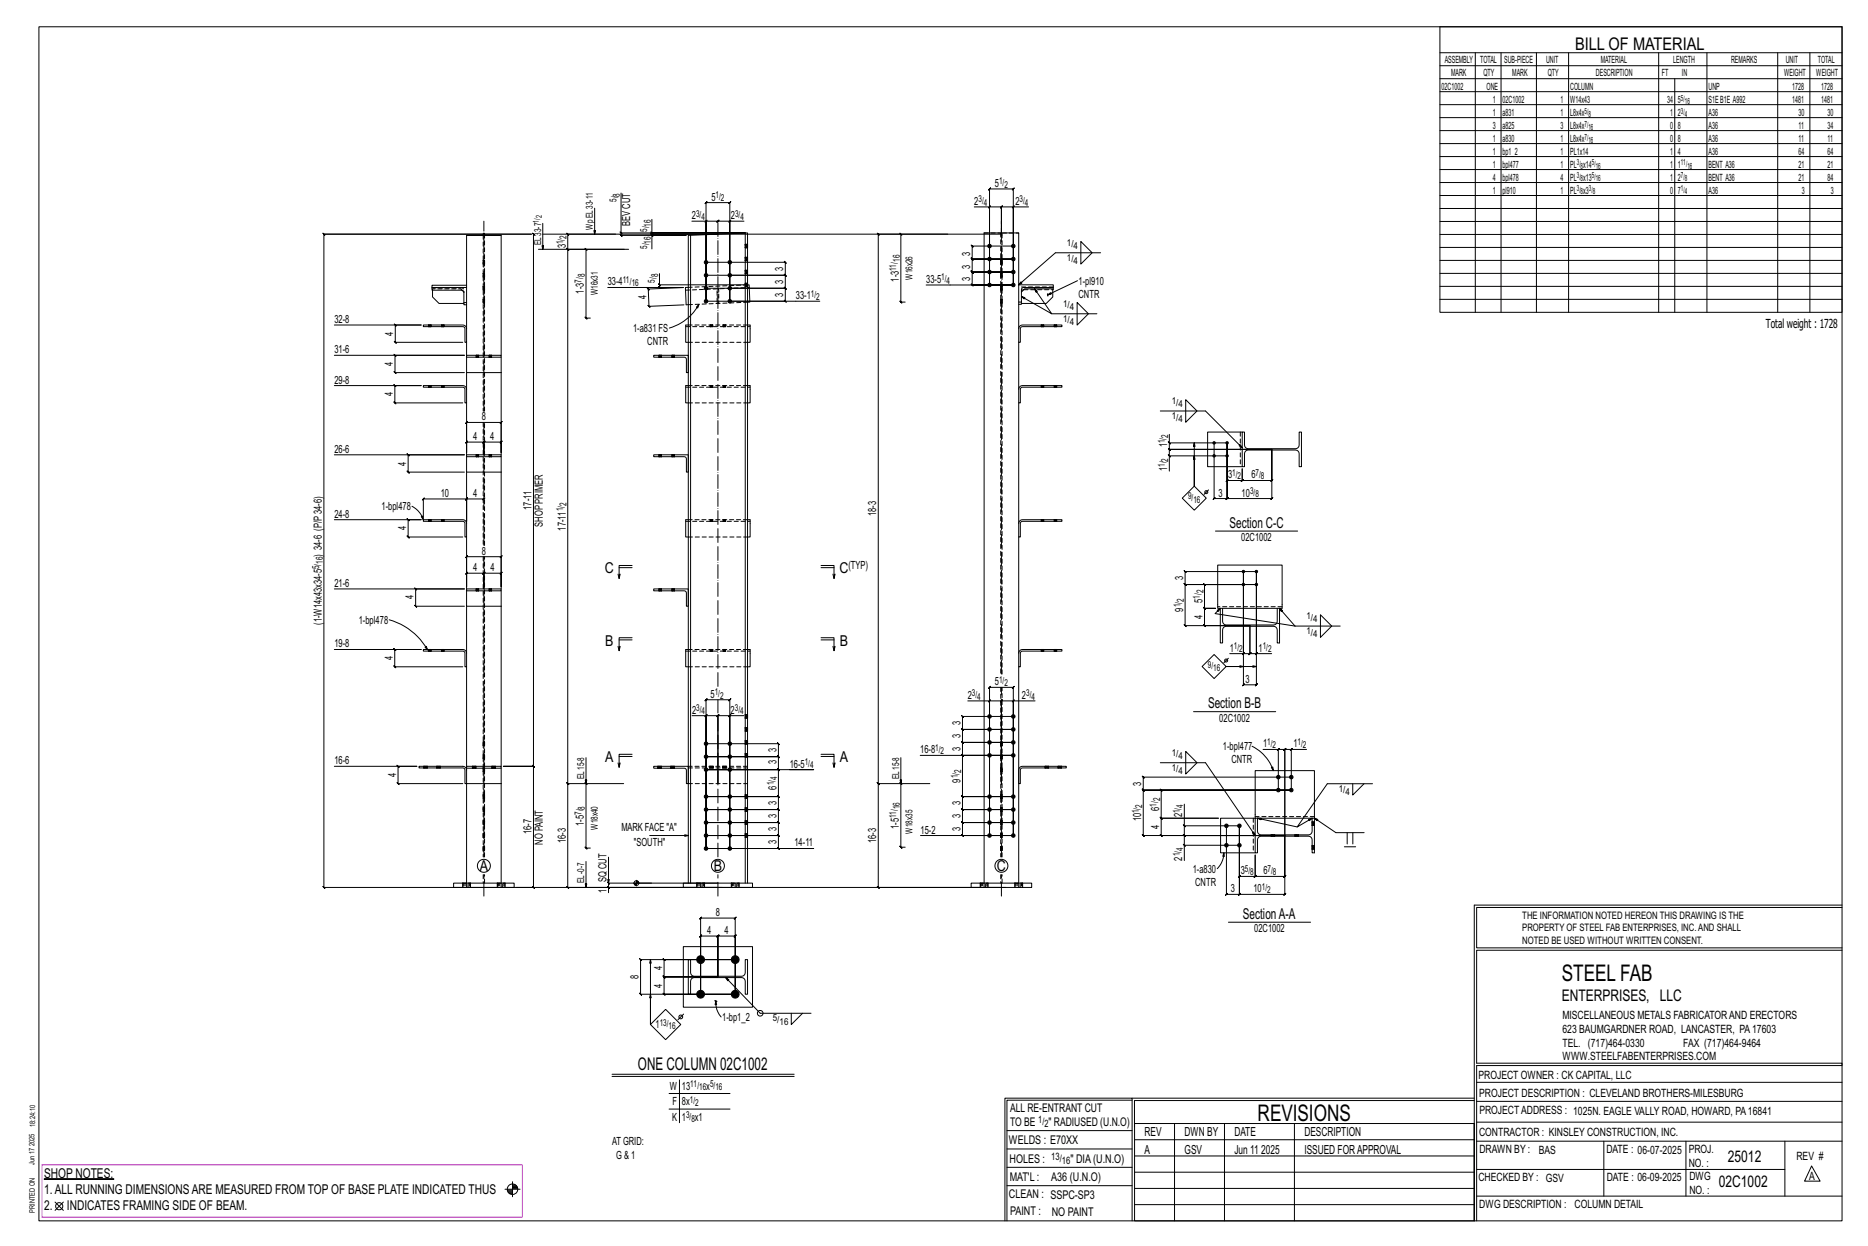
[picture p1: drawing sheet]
<svg xmlns="http://www.w3.org/2000/svg" width="914mm" height="610mm" viewBox="0 0 914 610" stroke-linecap="round" stroke-linejoin="round" font-family="sans-serif">
<g fill="#000" stroke="#000" stroke-width=".49">
<path d="M22 577h34z"/>
<circle cx="346" cy="128" r=".9"/>
<circle cx="346" cy="135" r=".9"/>
<circle cx="357" cy="135" r=".9"/>
<circle cx="357" cy="128" r=".9"/>
<circle cx="484" cy="133" r=".9"/>
<circle cx="484" cy="127" r=".9"/>
<circle cx="484" cy="139" r=".9"/>
<circle cx="484" cy="120" r=".9"/>
<circle cx="496" cy="139" r=".9"/>
<circle cx="496" cy="120" r=".9"/>
<circle cx="496" cy="127" r=".9"/>
<circle cx="496" cy="133" r=".9"/>
<circle cx="346" cy="147" r=".9"/>
<circle cx="346" cy="141" r=".9"/>
<circle cx="357" cy="147" r=".9"/>
<circle cx="357" cy="141" r=".9"/>
<circle cx="594" cy="217" r=".6"/>
<circle cx="601" cy="217" r=".6"/>
<circle cx="594" cy="223" r=".6"/>
<circle cx="601" cy="223" r=".6"/>
<circle cx="609" cy="280" r=".6"/>
<circle cx="615" cy="280" r=".6"/>
<circle cx="609" cy="286" r=".6"/>
<circle cx="615" cy="286" r=".6"/>
<circle cx="484" cy="357" r=".9"/>
<circle cx="484" cy="351" r=".9"/>
<circle cx="496" cy="357" r=".9"/>
<circle cx="496" cy="351" r=".9"/>
<circle cx="346" cy="370" r=".9"/>
<circle cx="346" cy="377" r=".9"/>
<circle cx="346" cy="364" r=".9"/>
<circle cx="357" cy="370" r=".9"/>
<circle cx="357" cy="377" r=".9"/>
<circle cx="357" cy="364" r=".9"/>
<circle cx="484" cy="370" r=".9"/>
<circle cx="484" cy="363" r=".9"/>
<circle cx="496" cy="370" r=".9"/>
<circle cx="496" cy="363" r=".9"/>
<circle cx="346" cy="396" r=".9"/>
<circle cx="346" cy="390" r=".9"/>
<circle cx="357" cy="390" r=".9"/>
<circle cx="357" cy="396" r=".9"/>
<circle cx="484" cy="396" r=".9"/>
<circle cx="484" cy="390" r=".9"/>
<circle cx="496" cy="396" r=".9"/>
<circle cx="496" cy="390" r=".9"/>
<circle cx="626" cy="380" r=".9"/>
<circle cx="626" cy="387" r=".9"/>
<circle cx="632" cy="387" r=".9"/>
<circle cx="632" cy="380" r=".9"/>
<circle cx="346" cy="409" r=".9"/>
<circle cx="346" cy="415" r=".9"/>
<circle cx="346" cy="402" r=".9"/>
<circle cx="357" cy="415" r=".9"/>
<circle cx="357" cy="409" r=".9"/>
<circle cx="357" cy="402" r=".9"/>
<circle cx="484" cy="409" r=".9"/>
<circle cx="484" cy="402" r=".9"/>
<circle cx="496" cy="409" r=".9"/>
<circle cx="496" cy="402" r=".9"/>
<circle cx="600" cy="404" r=".9"/>
<circle cx="600" cy="414" r=".9"/>
<circle cx="607" cy="404" r=".9"/>
<circle cx="607" cy="414" r=".9"/>
<circle cx="343" cy="469" r="1.9"/>
<circle cx="360" cy="469" r="1.9"/>
<circle cx="343" cy="486" r="1.9"/>
<circle cx="360" cy="486" r="1.9"/>
</g>
<g fill="none" stroke="#000" stroke-width=".49">
<path d="M19 13h883v584h-883zM705 13h197v140h-197zM705 26h197M705 32h197M705 39h197M722 26v127M735 26v127M752 26v127M768 26v127M812 26v127M820 39v114M836 26v127"/>
<path d="M870 26v127M886 26v127M705 45h197M705 51h197M705 58h197M705 64h197M705 70h197M705 77h197M304 94v20h61h-46v-7M705 83h197M705 89h197M705 96h197"/>
<path d="M159 115h101h-101l-1-1 1 1v319h-1l1 1v-1h331M228 115h17v59M245 115h-8v-1l-1 1h-8v26M261 115v-1l1 1h-1v260v-1l1 1h-1h-15h15v-1l1 1h-1v59l1 1-1-1h-8M266 109v13M266 115h224M291 102v13M301 115h-23l-1-1 1 1v7l-1-1 1 1h30M304 113l1 1zM304 114v1l1 1-1-1h32h-17v7M319 115l1 1zM319 113l1 1z"/>
<path d="M319 114v1v-1l1 1h-1h32h-32v-1l1 1h-1M338 115l28-1v318M339 108h7v39v-48l-1 1 1-1h11v1l1-1h-1v48v-39h7M346 108l-1 1 1-1zM346 108h5v1l1-1h-1h6M351 108h1l-1 1zM358 108l-1 1zM365 120h.1M365 114v318M366 120h.1M440 114l1 1zM441 115v33l-1-1 1 1h2"/>
<path d="M464 115h-34l-1-1 1 1v268M477 101h7v38v-47v1l1-1h-1h12v1l1-1h-1v47v-38h7M484 101h6v1l1-1h-1v14M485 101l-1 1zM496 101h-6h1l-1 1v-1v14M497 101l-1 1zM529 118l6 6-6 5zM705 102h197M705 108h197M705 115h197M228 140h-17v1M237 127h.1"/>
<path d="M237 134h.1M237 136h.1M237 129h.1M264 122h14M286 121l1 1zM287 122v34l-1-1 1 1h2M306 122h-28l-1-1 1 1v261M322 139l1 1zM323 134v5h43M323 139v2l-1-1 1 1h11M346 135h38v-1l1 1h-1v6l1 1-1-1h-27M346 128h38l1 1-1-1v7v-1l1 1h-1h-27"/>
<path d="M365 139h.1M365 134h.1M365 132h.1M365 128h.1M365 126h.1M365 121h.1M366 139h.1M366 134h.1M366 132h.1M366 128h.1M366 126h.1M366 121h.1"/>
<path d="M366 139h1v9h-1M490 127h.1M490 134h.1M490 136h.1M490 129h.1M491 127h.1M491 134h.1M491 136h.1M491 129h.1M496 120h-20h-1l1 1v-1v7l-1-1 1 1h20h-20l-1-1 1 1v6h-1l1 1v-1h20h-20h-1l1 1v-1v6h-1l1 1v-1h20h-43M499 139h17v2h-15l-1 1v6h-1zM527 137l-14 7"/>
<path d="M539 124h-22l-18 15 1-1-1 1v-25h-17v318M705 121h197M705 127h197M705 134h197M164 159h42h-13l1 1-1-1v8l1 1-1-1h34M207 159h20l1 1v7v-6l-1-1h-20zM210 159h.1M210 160h.1M211 159h.1M211 160h.1M211 141h17v8h-1v-6l-1-1h-15zM212 142v3l3 3h12"/>
<path d="M216 159h.1M216 160h.1M217 159h.1M217 160h.1M226 142l1 1M228 149v12M237 140h.1M237 148h.1M237 147h.1M237 142h.1M297 141h37M334 141h-17l1 1-1-1 1 9-1-1 1 1 17-1"/>
<path d="M337 141h-1v8h1M337 159h-1v8h1M342 149v2l-1-1zM342 149a24 24 0 0 1-14 11M346 141h38l1 1-1-1v6l1 1-1-1h-27M346 147h55M348 159h.1M348 160h.1M349 159h.1M349 160h.1M354 159h.1M354 160h.1"/>
<path d="M355 159h.1M355 160h.1M365 140h.1M366 159h1v8h-1M366 140h.1M490 140h.1M490 148h.1M490 147h.1M490 142h.1M491 140h.1M491 148h.1M491 147h.1"/>
<path d="M491 142h.1M499 148v13M499 160l2-1h19v1h-20l-1 1v6v-6zM500 148v1h-1M501 142l-1 1 2-2h13v4l-3 3h-12M506 141l9 13-15-9M510 159h.1M510 160h.1M511 159h.1M511 160h.1M513 144h.1M513 144v1"/>
<path d="M515 154h22M516 141l-1 1M516 159h.1M516 160h.1M517 159h.1M517 160h.1M527 148l6 6-6 5zM705 140h197M705 146h197M164 174h63h-34v-1l1 1h-1v8l1 1-1-1h34M228 174h17v1h-17zM228 175v7h17"/>
<path d="M228 167v7M233 174h.1M233 175h.1M234 174h.1M234 175h.1M239 174h.1M239 175h.1M241 174h.1M241 175h.1M245 175v48M320 174h17v8h-1v-6l-1-1h-15zM323 174h.1"/>
<path d="M323 175h.1M324 174h.1M324 175h.1M329 174h.1M329 175h.1M330 174h.1M330 175h.1M499 167v23M164 189h42h-13v-1l1 1h-1v8l1 1-1-1h34M207 189h20l1 1v7v-7l-1-1h-20zM210 189h.1M211 189h.1"/>
<path d="M216 189h.1M217 189h.1M228 182v8M228 197v26M337 189h-1v8h1M348 189h.1M349 189h.1M354 189h.1M355 189h.1M366 189h1v8h-1M499 197v59M499 189h2h19h-20l-1 1v7v-7z"/>
<path d="M510 189h.1M511 189h.1M516 189h.1M517 189h.1M580 196l6 5-6 6zM228 207l1-1-1 1h17l1-1-1 1v14v-5h1l-1 1v-1h-8l-1 1 1-1v7v-7l-1 1 1-1h-9h1l-1 1v-1v5zM568 201h22l18 18M572 216l1 1zM572 213v4h29v18l-1 1 1-1h7v1l1-1h-1v-6v6v1l1-1h-1h15l-1 1 1-1v-15v24v-1l-1 1h1h-22v-1l-1 1h1v-27v27v-1l-1 1h1h-7l1-1-1 1v-27M572 217v3v-1l1 1h-1h51h-51v-1l1 1h-1v3M585 217v21v-15M608 211h1v7l2 2 24-1 1-1v-7h1v17h-1v-7l-2-1h-24l-1 2v6h-1z"/>
<path d="M608 211h-17v17h17M164 223h63h-27l-1-1 1 1v8l-1-1 1 1h27M228 223h17h-17zM228 223v8h17M228 231v25M233 223h.1M234 223h.1M239 223h.1M241 223h.1M245 223v65M320 223h17v8h-1v-7h-1l-15-1zM323 223h.1"/>
<path d="M324 223h.1M329 223h.1M330 223h.1M572 223l1 1zM585 238l5 6-5 6-6-6zM592 240l-3 2M601 223h-29v7M164 254h42h-6h-1l1 1v-1v9l-1-1 1 1h27M202 248a11 11 0 0 1 5 6M206 253h1v1zM207 254h20l1 2v7v-7l-1-1h-20zM210 254h.1"/>
<path d="M210 255h.1M211 254h.1M211 255h.1M216 254h.1M216 255h.1M217 254h.1M217 255h.1M237 244l-1 1 1-1h-9h1l-1 1v-1v11v-11h1l-1 1v-1h-21h1l-1 1v-1v9M337 254h-1v9h1M348 254h.1M348 255h.1M349 254h.1"/>
<path d="M349 255h.1M354 254h.1M354 255h.1M355 254h.1M355 255h.1M366 254h1v9h-1M499 255l2-1h19v1h-20l-1 1v7v-7zM510 254h.1M510 255h.1M511 254h.1M511 255h.1M516 254h.1"/>
<path d="M516 255h.1M517 254h.1M517 255h.1M595 260h40M228 273l1-1h-1h17v1l1-1h-1v15v-7h1l-1 1v-1h-8l-1 1 1-1v8v-8l-1 1 1-1h-9h1l-1 1v-1v7v-15zM228 263v25M303 278h6M309 277h-6v6l1-2M402 277h6v6l1-2M402 278h6M499 263v57M615 280h-35v-1l1 1h-1v6v-1l1 1h-1h35h-35v-1l1 1h-1v20l1 1-1-1h32"/>
<path d="M164 288h63h-24l1 1-1-1v9v-1l1 1h-1h24M228 288h17v1h-17zM228 289v8h17M228 297v23M233 288h.1M233 289h.1M234 288h.1M234 289h.1M239 288h.1M239 289h.1M241 288h.1M241 289h.1"/>
<path d="M245 289v86M303 281v2M320 288h17v9h-1v-7l-1-1h-15zM323 288h.1M323 289h.1M324 288h.1M324 289h.1M329 288h.1M329 289h.1M330 288h.1M330 289h.1M408 281v2"/>
<path d="M598 298h28l8 8M609 286h-19l-1-1 1 1v12l-1-1 1 1h5h-5l-1-1 1 1v8h-1l1 1v-1h22M625 298v7l-2 1h-23l-2-2v-6h-1v17h1l1-7 1-2 24 1 1 1v7h1v-17h2v-22h-32v22h1l-2 2 39 6M164 318h42h-13v-1l1 1h-1v8l1 1-1-1h34M190 303a31 31 0 0 1 19 15M207 318h20l1 1v7v-6l-1-1h-20zM208 317l1-1v2zM210 318h.1M210 319h.1M211 318h.1M211 319h.1M216 318h.1"/>
<path d="M216 319h.1M217 318h.1M217 319h.1M303 316v2M303 313h6M309 312h-6v6l1-2M337 318h-1v8h1M348 318h.1M348 319h.1M349 318h.1M349 319h.1M354 318h.1"/>
<path d="M354 319h.1M355 318h.1M355 319h.1M366 318h1v8h-1M402 312h6v6l1-2M402 313h6M408 316v2M499 318h2h19v1h-20l-1 1v6v-6zM510 318h.1M510 319h.1M511 318h.1M511 319h.1"/>
<path d="M516 318h.1M516 319h.1M517 318h.1M517 319h.1M602 320h7v-40v55l-1 1 1-1h6v1l1-1h-1v-55v40h7M612 306v14h-1l1-1v1h3M612 306v14v-1l-1 1h1h-3M634 306h22M646 301l6 5-6 6zM228 326v49M499 326v106M594 320l6 6-6 6-6-6z"/>
<path d="M601 322l-2 2M608 320l1-1zM609 326h-9h15M615 320l1-1zM339 350h7v65v-73l-1 1 1-1h11v1l1-1h-1v73v-65h7M346 350l-1 1 1-1zM346 350h5v1l1-1h-1v33v-33v1l1-1h-1h6M357 350h1l-1 1zM365 358h.1M365 356h.1M365 351h.1M365 350h.1"/>
<path d="M366 358h.1M366 356h.1M366 351h.1M366 350h.1M474 343h10v66v-73v1l1-1h-1h12v1l1-1h-1v73v-66h11M484 343h6l1-1-1 1v40v-40l1-1-1 1h6M485 342l-1 1zM496 351h-25v-1l1 1h-1v6v-1l1 1h-1h25h-25v-1l1 1h-1v6l1 1-1-1h25h-25l1 1-1-1v7v-1l1 1h-1h25h-25v-1l1 1h-1v20v-1l1 1h-1h25h-25v-1l1 1h-1v6l1 1-1-1h25h-25l1 1-1-1v6l1 1-1-1h25h-25l1 1-1-1v7v-1l1 1h-1h25h-45M497 342l-1 1zM584 348h40M164 375h40h-9l-1-1 1 1v8h-1l1 1v-1h32M207 375h.1"/>
<path d="M207 376h.1M209 375h.1M209 376h.1M214 375h.1M214 376h.1M215 375h.1M215 376h.1M228 375h17v1h-17zM228 376v7h17M228 377v-2h-1h-22v1h22h1v7v49M231 375h.1M231 376h.1"/>
<path d="M233 375h.1M233 376h.1M237 377h.1M237 376h.1M237 371h.1M237 369h.1M237 365h.1M237 363h.1M241 375h.1M241 376h.1M242 375h.1M242 376h.1"/>
<path d="M245 376v56M287 371v44l-1-1 1 1h2M303 373v2M303 370h6M309 369h-6v6l1-2M320 375h17v8h-1v-6l-1-1h-15zM322 375h.1M322 376h.1M324 375h.1M324 376h.1M328 375h.1M328 376h.1"/>
<path d="M330 375h.1M330 376h.1M346 364h35v-1l1 1h-1v6l1 1-1-1h-35h35l1 1-1-1v7v-1l1 1h-1h-35M347 375h.1M347 376h.1M349 375h.1M349 376h.1M354 375h.1M354 376h.1M355 375h.1M355 376h.1M365 370h.1"/>
<path d="M365 369h.1M365 364h.1M365 362h.1M366 370h.1M366 369h.1M366 364h.1M366 362h.1M387 377h11h-52h35v-1l1 1h-1v13v-1l1 1h-1h-35h35v-1l1 1h-1v6l1 1-1-1h-35h35l1 1-1-1v6l1 1-1-1h-35h35l1 1-1-1v7v-1l1 1h-1h-35h35v-1l1 1h-1v6l1 1-1-1h-35h52h-9M402 369h6v6l1-2M402 370h6M408 373v2M441 371v43h-1l1 1v-1h2"/>
<path d="M450 370h46M490 377h.1M490 376h.1M490 371h.1M490 369h.1M490 365h.1M490 363h.1M491 377h.1M491 376h.1M491 371h.1M491 369h.1M491 365h.1"/>
<path d="M491 363h.1M499 375h2h21v1h-22l-1 1v6v-6zM512 375h.1M512 376h.1M513 375h.1M513 376h.1M518 375h.1M518 376h.1M520 375h.1M520 376h.1M568 373h22l24 36M580 368l6 5-6 6z"/>
<path d="M613 365a21 21 0 0 1 10 12M618 367h8v20M622 376l1-1v2zM626 367h-1l1-1zM626 367h3h-1l1-1v1v42M632 367l1-1-1 1zM632 367h-3v-1l-1 1h1v42M640 367h-8v20h-64v-1l1 1h-1v13l1 1-1-1h28h-28l1 1-1-1v9v-1l1 1h-1h61M237 397h.1M237 395h.1M237 391h.1M237 389h.1"/>
<path d="M277 383l1 1zM286 383l1 1zM305 383h-27h-1l1 1v-1v51h-1l1 1v-1h76M365 397h.1M365 395h.1M365 391h.1M365 389h.1M366 397h.1M366 395h.1M366 391h.1M366 389h.1M429 383l1 1z"/>
<path d="M440 383l1 1zM455 383h-25h-1l1 1v-1v51h-1l1 1v-1h62M490 397h.1M490 395h.1M490 391h.1M490 389h.1M491 397h.1M491 395h.1M491 391h.1M491 389h.1M580 393v11h27v25h-1l1-1v1h7l1-1-1 1v-11v11l1-1-1 1h15h-1l1-1v1v-20v29v-1l-1 1h1h-22v-1l-1 1h1v-34v34v-1l-1 1h1h-7l1-1-1 1v-34M632 380h-72h-1l1 1v-1v7l-1-1 1 1h72h-72l-1-1 1 1v22l-1-1 1 1h69h-49l-1-1 1 1v5"/>
<path d="M662 383v6l6-6M672 383h-22l-15 22 7-5-1 2v-1l1-1v7l-1 1h-24l-1-1v-7h-2v17h2v-7l1-1h24l1 2v6h1v-40h-29v23h-17v17h17M237 410h.1M237 408h.1M237 403h.1M237 402h.1M237 416h.1M237 414h.1M298 419v13M318 409h19M365 410h.1M365 408h.1"/>
<path d="M365 403h.1M365 402h.1M366 410h.1M366 408h.1M366 403h.1M366 402h.1M490 410h.1M490 408h.1M490 403h.1M490 402h.1M490 416h.1M490 414h.1"/>
<path d="M491 410h.1M491 408h.1M491 403h.1M491 402h.1M491 416h.1M491 414h.1M579 404l1 1zM579 413l1 1zM580 404v5l-1-1 1 1h49M599 417v2zM599 417a11 11 0 0 1-3 8M607 414h-27v7"/>
<path d="M622 408h.1M622 409h.1M624 408h.1M624 409h.1M634 408h.1M634 409h.1M636 408h.1M636 409h.1M642 415h.1M642 414h.1M642 404h.1M642 402h.1"/>
<path d="M643 400h-27l19 5M643 400l11 7h14M643 415h.1M643 414h.1M643 404h.1M643 402h.1M658 414h6M659 407v6M662 407v6M222 432h30v2h-30zM226 432h.1M226 434h.1"/>
<path d="M230 432h.1M230 434h.1M243 432h.1M243 434h.1M247 432h.1M247 434h.1M287 421v13M297 434l1 1zM310 432h9M310 432h2M311 433h1M312 431v2"/>
<path d="M312 432h1M312 431h1M312 431h.1M334 432h34v2h-34zM337 432v-317h1v317M341 432h.1M341 434h.1M345 432h.1M345 434h.1M351 434h-53v3M351 432h-53h-1l1 1v-1v2M358 432h.1"/>
<path d="M358 434h.1M362 432h.1M362 434h.1M475 432h30v2h-30zM480 432h.1M480 434h.1M484 432h.1M484 434h.1M497 432h.1M497 434h.1M501 432h.1M501 434h.1"/>
<path d="M342 450l1-1h17l-1 1 1-1v37v-28v-1l-1 1h1h-9l1-1-1 1v20v-20l1-1-1 1h-8v-1l-1 1h1v28v-37zM601 451h41M722 443v154M722 443h180M902 444h-179v20h179M313 469h1h46h-35l1 1-1-1v9v-1l1 1h-1h26h-26v-1l1 1h-1v8l1 1-1-1h35h-46v1l-1-1h1v-17v1zM318 469v32v-15M334 463h34v30h-34zM337 469h1v8l2 1 24-1 1-1v-7h1v17h-1v-7l-2-1h-24l-1 2v6h-1zM355 478l17 18h25M902 465h-179v55h179v1h-179v76M335 496l-3 3"/>
<path d="M350 490h.1M350 490l1 2h-1zM350 490a11 11 0 0 0 3 8M350 490h1M387 496v5l6-5M318 501l8-7 7 7-7 8zM300 526h89M300 527h89M328 535h29M333 528v21M554 538h-61v59M554 537h168"/>
<path d="M722 538h-167v13M723 539h179M723 530h179M328 543h29M493 553h61M555 550h167v47h-167zM555 558h167M575 550v47M599 550v47M634 550v47M723 549h179M723 558h179"/>
<path d="M785 558v27M825 558v27M874 558v27M251 578v8M251 580h1M493 571h61M493 562h61M555 573h167M555 566h167M723 572h151M887 570l4 8h-8zM27 588l4 4"/>
<path d="M31 588l-4 4M247 582h8M248 582h3M248 583h3M249 583h2M249 584h2M251 581h2M251 580h2M492 597v-60h62v60M493 580h61M555 589h167M555 581h167"/>
<path d="M723 585h179"/>
<circle cx="590" cy="241" r=".7"/>
<circle cx="600" cy="323" r=".7"/>
<circle cx="237" cy="424" r="3"/>
<circle cx="312" cy="432" r="1.2"/>
<circle cx="351" cy="424" r="3"/>
<circle cx="490" cy="424" r="3"/>
<circle cx="333" cy="498" r=".9"/>
<circle cx="372" cy="496" r="1.4"/>
<circle cx="29" cy="590" r="1.8"/>
<circle cx="251" cy="582" r="2.6"/>
</g>
<path d="M21 570h235v26h-235z" fill="none" stroke="#f0f" stroke-width=".5"/>
<g fill="none" stroke="#000" stroke-width=".49" stroke-dasharray="2 1.4">
<path d="M237 115v86M366 120h-1M366 120h.1M482 114h8M490 114v216M491 115h-1M491 114h8M237 135h.1M237 136v-1M237 135v-1M237 128v1zM237 129h.1"/>
<path d="M237 128h.1M237 136h.1M237 134h.1M237 127h.1M237 135v1M237 127v1M237 128v-1M365 139l1 1zM365 139h.1M365 133h1zM365 134h.1M365 133h.1"/>
<path d="M365 127h1zM365 128h.1M365 127v-1M365 120l1 1zM365 121h.1M365 120h.1M365 134h1M365 128h1M365 121h1M366 139h-1M366 132h-1M366 126h-1"/>
<path d="M366 139l-29 2M366 140h-1M366 139h.1M366 133h-1M366 134h-1M366 134h.1M366 132h.1M366 133l-1-1M366 127h-1M366 128h.1M366 126h.1M366 127l-1-1"/>
<path d="M366 121h-1M366 121h.1M490 128h1zM490 128h1M490 128v-1M490 129h.1M490 129h1M490 128l1 1M490 134l1 1zM490 134h1M490 134h.1M490 136v-1"/>
<path d="M490 135l1 1M490 135h1M490 136h1M491 127h-1M491 134h-1M491 127v1M491 128v1M491 134h.1M491 135h.1M210 159v1M210 159h.1M210 159l1 1z"/>
<path d="M210 160h.1M211 159v1M211 159h.1M211 160h.1M211 160v-1M211 141h15l1 1v1M216 159v1M216 159h.1M217 159l-1 1M217 159v1zM217 160h.1M217 159v1"/>
<path d="M217 159h.1M217 160v-1M226 142l-1-1h-13v1M227 148h1M227 143h.1M237 147v1zM237 148h.1M237 147h.1M237 141h.1M237 142h.1M237 140h.1M237 141v-1"/>
<path d="M336 142l31-1M336 160h31M337 149l29-1M348 159v1M348 159h.1M348 159v1zM348 160h.1M349 159v1M349 159h.1M349 160h.1M349 160v-1M351 143h1v5h-1z"/>
<path d="M352 143v-2h-1v2M352 145h-1M354 159v1M354 159h.1M355 159v1zM355 159l-1 1M355 160h-1M355 159v1M355 159h.1M355 160h.1M355 160v-1M365 140h.1"/>
<path d="M365 140h1M366 159h-29M366 140h.1M490 141h1zM490 141h1M490 140h1M490 140h.1M490 142h.1M490 142h1M490 141l1 1M490 147h1zM490 147h1"/>
<path d="M490 147h.1M490 148h.1M490 148h1M490 147l1 1M491 140h-1M491 147h-1M491 140h.1M491 141h.1M491 147h.1M491 147v1M501 142h14M510 159v1"/>
<path d="M510 159h.1M510 159l1 1zM510 160h.1M511 159v1M511 159h.1M511 160h.1M511 160v-1M516 140h-17M516 159v1M516 159h.1M517 159v1zM517 159l-1 1"/>
<path d="M517 160h-1M517 159v1M517 159h.1M517 160h.1M517 160v-1M233 174v1M233 174h.1M234 174v1zM234 174l-1 1M234 175h-1M234 174v1M234 174h.1"/>
<path d="M234 175h.1M234 175v-1M239 174v1M239 174h.1M240 174l-1 1M240 174v1zM240 174v1M240 175h.1M241 174h.1M241 175h.1M241 175v-1M323 174v1"/>
<path d="M323 174h.1M323 174v1zM323 175h.1M324 174v1M324 174h.1M324 175h.1M324 175v-1M329 174v1M329 174h.1M330 174v1zM330 174l-1 1M330 175h-1"/>
<path d="M330 174v1M330 174h.1M330 175h.1M330 175v-1M337 167h29M210 189h.1M210 189h1zM211 189h.1M216 189h.1M217 189h-1M217 189h.1M336 189h31"/>
<path d="M337 197h29M348 189h.1M349 189h.1M354 189h.1M355 189h.1M355 189h-1M366 189h-29M510 189h.1M510 189h1zM511 189h.1M516 189h.1M517 189h.1"/>
<path d="M517 189h-1M237 207v60M237 201v-86M607 211v17M233 223h.1M234 223h.1M234 223h-1M239 223h.1M240 223h-1M240 223h.1M241 223h.1M323 223h.1"/>
<path d="M324 223h.1M329 223h.1M330 223h.1M330 223h-1M210 254v1M210 254h.1M210 254l1 1zM210 255h.1M211 254v1M211 254h.1M211 255h.1M211 255v-1"/>
<path d="M216 254v1M216 254h.1M217 254l-1 1M217 254v1zM217 255h.1M217 254v1M217 254h.1M217 255v-1M336 255h31M348 254v1M348 254h.1M348 254v1z"/>
<path d="M348 255h.1M349 254v1M349 254h.1M349 255h.1M349 255v-1M354 254v1M354 254h.1M355 254v1zM355 254l-1 1M355 255h-1M355 254v1M355 254h.1"/>
<path d="M355 255h.1M355 255v-1M366 254h-29M510 254v1M510 254h.1M510 254l1 1zM510 255h.1M511 254v1M511 254h.1M511 255h.1M511 255v-1M516 254v1"/>
<path d="M516 254h.1M517 254v1zM517 254l-1 1M517 255h-1M517 254v1M517 254h.1M517 255h.1M517 255v-1M237 272v147M237 267v-60M337 263h29M233 288v1"/>
<path d="M233 288h.1M234 288v1zM234 288l-1 1M234 289h-1M234 288v1M234 288h.1M234 289h.1M234 289v-1M239 288v1M239 288h.1M240 288l-1 1M240 288v1z"/>
<path d="M240 288v1M240 289h.1M241 288h.1M241 289h.1M241 289v-1M323 288v1M323 288h.1M323 288v1zM323 289h.1M324 288v1M324 288h.1M324 289h.1"/>
<path d="M324 289v-1M329 288v1M329 288h.1M330 288v1zM330 288l-1 1M330 289h-1M330 288v1M330 288h.1M330 289h.1M330 289v-1M628 297h-32M210 318v1"/>
<path d="M210 318h.1M210 318l1 1zM210 319h.1M211 318v1M211 318h.1M211 319h.1M211 319v-1M216 318v1M216 318h.1M217 318l-1 1M217 318v1zM217 319h.1"/>
<path d="M217 318v1M217 318h.1M217 319v-1M336 319h31M348 318v1M348 318h.1M348 318v1zM348 319h.1M349 318v1M349 318h.1M349 319h.1M349 319v-1"/>
<path d="M354 318v1M354 318h.1M355 318v1zM355 318l-1 1M355 319h-1M355 318v1M355 318h.1M355 319h.1M355 319v-1M366 318h-29M510 318v1M510 318h.1"/>
<path d="M510 318l1 1zM510 319h.1M511 318v1M511 318h.1M511 319h.1M511 319v-1M516 318v1M516 318h.1M517 318v1zM517 318l-1 1M517 319h-1M517 318v1"/>
<path d="M517 318h.1M517 319h.1M517 319v-1M337 326h29M490 336v83M491 330v-216M365 357h1zM365 358h.1M365 357h.1M365 351h1zM365 351h.1M365 351v-1"/>
<path d="M365 358h1M365 351h1M366 356h-1M366 350h-1M366 357h-1M366 358h.1M366 356h.1M366 357l-1-1M366 351h-1M366 351h.1M366 350h.1M366 351l-1-1"/>
<path d="M207 375v1M207 375h.1M208 375l-1 1M208 375l1 1zM208 375v1M208 376h.1M209 375v1M209 375h.1M209 376h.1M209 376v-1M214 375v1M214 375h.1"/>
<path d="M215 375v1zM215 375l-1 1M215 376h-1M215 375v1M215 375h.1M215 376h.1M215 376v-1M231 375v1M231 375h.1M232 375l-1 1M232 375v1zM232 376h.1"/>
<path d="M232 375v1M233 375v1M233 375h.1M233 376h.1M233 376v-1M237 377h.1M237 377v-1M237 370v1zM237 371h.1M237 370h.1M237 364h.1M237 365h.1"/>
<path d="M237 376h.1M237 369h.1M237 363h.1M237 370v-1M237 364v-1M241 375v1M241 375h.1M242 375v1zM242 375l-1 1M242 376h-1M242 375v1M242 375h.1"/>
<path d="M242 376h.1M242 376v-1M322 375v1M322 375h.1M323 375l-1 1M323 375v1zM323 376h.1M323 375v1M324 375h.1M324 376h.1M324 376v-1M328 375v1"/>
<path d="M328 375h.1M329 375l-1 1M329 375l1 1zM329 375v1M329 376h.1M330 375v1M330 375h.1M330 376h.1M330 376v-1M337 376h29M347 375v1M347 375h.1"/>
<path d="M348 375l-1 1M348 375l1 1zM348 375v1M348 376h.1M349 375v1M349 375h.1M349 376h.1M349 376v-1M354 375v1M354 375h.1M355 375v1zM355 375l-1 1"/>
<path d="M355 376h-1M355 375v1M355 375h.1M355 376h.1M355 376v-1M365 370h1zM365 370h.1M365 370v-1M365 363l1 1zM365 364h.1M365 363h.1M365 370h1"/>
<path d="M365 364h1M366 375h-29M366 369h-1M366 362h-1M366 370h-1M366 370h.1M366 369h.1M366 370l-1-1M366 364h-1M366 364h.1M366 362h.1M366 363l-1-1"/>
<path d="M366 363h-1M490 364h1zM490 364h1M490 363h1M490 363h.1M490 365h.1M490 364l1 1M490 370h1zM490 370h1M490 369h.1M490 371h.1M490 371h1"/>
<path d="M490 370l1 1M490 376l1 1zM490 376h1M490 376h.1M490 377h.1M490 377h1M490 365h1M491 363h-1M491 369h-1M491 376h-1M491 363h.1M491 364h.1"/>
<path d="M491 369h.1M491 370v1M491 376h.1M491 377h.1M512 375v1M512 375h.1M512 375l1 1zM512 376h.1M513 375v1M513 375h.1M513 376h.1M513 376v-1"/>
<path d="M518 375v1M518 375h.1M519 375v1zM519 375l-1 1M519 376h-1M519 375v1M520 375h.1M520 376h.1M520 376v-1M237 396h.1M237 397h.1M237 390h.1"/>
<path d="M237 391h.1M237 390v-1M237 395h.1M237 389h.1M237 396v-1M337 383h29M365 396h1zM365 397h.1M365 396h.1M365 390h1zM365 391h.1M365 390v-1"/>
<path d="M365 397h1M365 391h1M366 395h-1M366 389h-1M366 396h-1M366 397h-1M366 397h.1M366 395h.1M366 396l-1-1M366 390h-1M366 391h.1M366 389h.1"/>
<path d="M366 390l-1-1M490 389l1 1zM490 389h1M490 389h.1M490 391h.1M490 390l1 1M490 390h1M490 396h1zM490 396h1M490 395h1M490 395h.1M490 397h.1"/>
<path d="M490 397h1M490 396l1 1M490 391h1M491 389h-1M491 395h-1M491 389h.1M491 390h.1M491 395h.1M491 396h.1M643 400h-29M237 415h.1M237 416h.1"/>
<path d="M237 409h.1M237 410h.1M237 409v-1M237 402v1zM237 403h.1M237 402h.1M237 419v-147M237 414h.1M237 408h.1M237 415v-1M365 409h1zM365 410h.1"/>
<path d="M365 409v-1M365 402l1 1zM365 403h.1M365 402h.1M365 410h1M365 403h1M366 408h-1M366 402h-1M366 409h-1M366 410h.1M366 408h.1M366 409l-1-1"/>
<path d="M366 403h-1M366 403h.1M366 402h.1M490 402h1zM490 402h1M490 402h.1M490 403h.1M490 403h1M490 402l1 1M490 408l1 1zM490 408h1M490 408h.1"/>
<path d="M490 410h.1M490 409l1 1M490 409h1M490 415h1zM490 415h1M490 414h.1M490 416h.1M490 416h1M490 415l1 1M490 410h1M491 419v-83M491 402h-1"/>
<path d="M491 408h-1M491 414h-1M491 402h.1M491 402v1M491 408h.1M491 409h.1M491 414h.1M491 415h.1M613 400v17M622 408h.1M622 408v1M622 409h.1"/>
<path d="M622 409v-1M623 408v1zM623 409v-1M623 409l1-1M623 408h.1M624 409v-1M624 409h.1M634 408h.1M634 408v1M634 409h.1M634 409v-1M634 408l1 1z"/>
<path d="M635 409v-1M635 408h.1M635 409l1-1M636 409v-1M636 409h.1M642 415h1zM642 415h.1M642 415v-1M642 403h1zM642 404h.1M642 403h.1M642 415h1"/>
<path d="M642 404h1M643 414h-1M643 402h-1M643 415h-1M643 415h.1M643 414h.1M643 415l-1-1M643 403h-1M643 404h-1M643 404h.1M643 402h.1M643 403l-1-1"/>
<path d="M226 432v2M226 432h1M227 432l-1 2M228 432h-1v2M228 432h1v2h-1zM228 432v2h-1M228 434h.1M229 432h1v2h-1M230 432v2M230 432h.1M230 434h.1M230 434v-2"/>
<path d="M237 428v4M237 432v-4M243 432v2M243 432h1M244 432l-1 2M245 432h-1v2M245 432h1v2h-1zM245 432v2h-1M245 434h.1M246 432h1v2h-1M247 432v2M247 432h.1"/>
<path d="M247 434h.1M247 434v-2M341 432v2M341 432h.1M342 432h-1v2M342 432v2h-1M343 432h1v2h-1zM343 432h-1v2M343 434h-1M344 432v2M344 432h1v2h-1M345 432h.1"/>
<path d="M345 434h.1M345 434v-2M358 432v2M358 432h.1M359 432h-1v2M359 432v2h-1M360 432h1v2h-1zM360 432h-1v2M360 434h-1M361 432v2M361 432h1v2h-1M362 432h.1"/>
<path d="M362 434h.1M362 434v-2M480 432v2M480 432h.1M481 432h-1v2M482 432v2zM482 432h-1v2h-1M482 434h-1M482 432h1v2h-1M483 432h1v2h-1M484 432h.1M484 434h.1"/>
<path d="M484 434v-2M490 428v4M491 432v-4M497 432v2M497 432h.1M498 432h-1v2M499 432v2zM499 432h-1v2h-1M499 434h-1M499 432h1v2h-1M500 432v2M500 432h1"/>
<path d="M501 434h-1M501 434v-2"/>
</g>
<path d="M237 201v-93M237 267v-60M351 336v-228M490 330v-222M237 419v-147M351 419v-77M490 419v-83M237 438v-10M351 438v-10M490 438v-10" fill="none" stroke="#000" stroke-width=".49" stroke-dasharray="6.8 1 0 1"/>
<g font-size="11.2">
<text x="764" y="480">STEEL FAB</text>
<text x="616" y="548">REVISIONS</text>
</g>
<g font-size="8.6">
<text x="771" y="24">BILL OF MATERIAL</text>
<text x="312" y="524">ONE COLUMN 02C1002</text>
</g>
<g font-size="7.9">
<text x="765" y="490">ENTERPRISES, LLC</text>
<text x="846" y="569">25012</text>
<text x="841" y="581">02C1002</text>
</g>
<g font-size="7.3">
<text x="602" y="258">Section C-C</text>
<text x="296" y="281">C</text>
<text x="411" y="281">C</text>
<text x="296" y="316">B</text>
<text x="411" y="316">B</text>
<text x="591" y="346">Section B-B</text>
<text x="296" y="373">A</text>
<text x="411" y="373">A</text>
<text x="235" y="426">A</text>
<text x="349" y="426">B</text>
<text x="488" y="426">C</text>
<text x="608" y="449">SectionA-A</text>
</g>
<g font-size="6.6">
<text x="22" y="576">SHOP NOTES:</text>
<text x="22" y="584">1.ALL RUNNING DIMENSIONSARE MEASURED FROM TOP OF BASE PLATE INDICATED THUS</text>
<text x="22" y="592">2.</text>
<text x="33" y="592">INDICATES FRAMING SIDE OF BEAM.</text>
</g>
<g font-size="6.1">
<text x="864" y="161">Total weight : 1728</text>
<text x="560" y="556">REV</text>
<text x="580" y="556">DWN BY</text>
<text x="604" y="556">DATE</text>
<text x="639" y="556">DESCRIPTION</text>
<text x="560" y="564">A</text>
<text x="580" y="564">GSV</text>
<text x="604" y="564">Jun 11</text>
<text x="617" y="564">2025</text>
<text x="639" y="564">ISSUED FORAPPROVAL</text>
</g>
<g font-size="5.9">
<text x="494" y="560">WELDS : E70XX</text>
<text x="494" y="569">HOLES :</text>
<text x="524" y="569">&quot; DIA(U.N.O)</text>
<text x="494" y="578">MAT'L :</text>
<text x="515" y="578">A36 (U.N.O)</text>
<text x="494" y="586">CLEAN : SSPC-SP3</text>
<text x="495" y="595">PAINT :</text>
<text x="515" y="595">NO PAINT</text>
</g>
<g font-size="5.8">
<text x="494" y="544">ALL RE-ENTRANT CUT</text>
<text x="494" y="551">TO BE</text>
<text x="513" y="551">&quot; RADIUSED (U.N.O)</text>
</g>
<g font-size="5.6">
<text x="765" y="499">MISCELLANEOUS METALS FABRICATORAND ERECTORS</text>
<text x="765" y="505">623 BAUMGARDNER ROAD, LANCASTER, PA17603</text>
<text x="765" y="512">TEL. (717)464-0330</text>
<text x="824" y="512">FAX (717)464-9464</text>
<text x="765" y="519">WWW.STEELFABENTERPRISES.COM</text>
<text x="724" y="528">PROJECT OWNER : CK CAPITAL, LLC</text>
<text x="724" y="537">PROJECT DESCRIPTION : CLEVELAND BROTHERS-MILESBURG</text>
<text x="724" y="545">PROJECTADDRESS : 1025N. EAGLE VALLY ROAD, HOWARD, PA16841</text>
<text x="724" y="556">CONTRACTOR : KINSLEY CONSTRUCTION, INC.</text>
<text x="724" y="564">DRAWN BY :</text>
<text x="753" y="564">BAS</text>
<text x="786" y="564">DATE : 06-07-2025</text>
<text x="827" y="564">PROJ.</text>
<text x="879" y="568">REV #</text>
<text x="827" y="571">NO. :</text>
<text x="724" y="578">CHECKED BY : GSV</text>
<text x="787" y="578">DATE : 06-09-2025</text>
<text x="827" y="578">DWG</text>
<text x="886" y="578">A</text>
<text x="827" y="584">NO. :</text>
<text x="724" y="591">DWG DESCRIPTION : COLUMN DETAIL</text>
</g>
<g font-size="5.5">
<text x="487" y="91">5</text>
<text x="348" y="98">5</text>
<text x="477" y="100">2</text>
<text x="497" y="100">2</text>
<text x="339" y="107">2</text>
<text x="358" y="107">2</text>
<text x="309" y="110" transform="rotate(-90 309 110)">BEV CUT</text>
<text x="277" y="121" transform="rotate(-90 277 121)">3</text>
<text x="475" y="125" transform="rotate(-90 475 125)">3</text>
<text x="475" y="132" transform="rotate(-90 475 132)">3</text>
<text x="383" y="133" transform="rotate(-90 383 133)">3</text>
<text x="440" y="138" transform="rotate(-90 440 138)">1-3</text>
<text x="475" y="137" transform="rotate(-90 475 137)">3</text>
<text x="286" y="144" transform="rotate(-90 286 144)">1-3</text>
<text x="297" y="140">33-4</text>
<text x="383" y="139" transform="rotate(-90 383 139)">3</text>
<text x="453" y="138">33-5</text>
<text x="528" y="139">1-pl910</text>
<text x="317" y="146" transform="rotate(-92 317 146)">4</text>
<text x="383" y="145" transform="rotate(-90 383 145)">3</text>
<text x="390" y="146">33-1</text>
<text x="528" y="146">CNTR</text>
<text x="164" y="158">32-8</text>
<text x="192" y="164" transform="rotate(-90 192 164)">4</text>
<text x="310" y="162">1-a831 FS</text>
<text x="164" y="173">31-6</text>
<text x="317" y="169">CNTR</text>
<text x="192" y="179" transform="rotate(-90 192 179)">4</text>
<text x="164" y="188">29-8</text>
<text x="192" y="194" transform="rotate(-90 192 194)">4</text>
<text x="236" y="206">8</text>
<text x="232" y="215">4</text>
<text x="240" y="215">4</text>
<text x="164" y="222">26-6</text>
<text x="571" y="219" transform="rotate(-90 571 219)">1</text>
<text x="199" y="228" transform="rotate(-90 199 228)">4</text>
<text x="571" y="230" transform="rotate(-90 571 230)">1</text>
<text x="601" y="234">3</text>
<text x="613" y="234">6</text>
<text x="216" y="243">10</text>
<text x="232" y="243">4</text>
<text x="596" y="243">3</text>
<text x="608" y="243">10</text>
<text x="187" y="250">1-bpl478</text>
<text x="260" y="249" transform="rotate(-90 260 249)">17-11</text>
<text x="164" y="253">24-8</text>
<text x="266" y="258" transform="rotate(-90 266 258)">SHOPPRIMER</text>
<text x="429" y="253" transform="rotate(-90 429 253)">18-3</text>
<text x="199" y="260" transform="rotate(-90 199 260)">4</text>
<text x="277" y="260" transform="rotate(-90 277 260)">17-11</text>
<text x="608" y="265">02C1002</text>
<text x="158" y="272" transform="rotate(-90 158 272)">) 34-6 (P/P34-6)</text>
<text x="236" y="271">8</text>
<text x="232" y="279">4</text>
<text x="240" y="279">4</text>
<text x="415" y="279">(TYP)</text>
<text x="164" y="287">21-6</text>
<text x="579" y="284" transform="rotate(-90 579 284)">3</text>
<text x="202" y="293" transform="rotate(-90 202 293)">4</text>
<text x="579" y="299" transform="rotate(-90 579 299)">9</text>
<text x="589" y="295" transform="rotate(-90 589 295)">5</text>
<text x="158" y="306" transform="rotate(-90 158 306)">(1-W14x43x34-5</text>
<text x="176" y="305">1-bpl478</text>
<text x="589" y="303" transform="rotate(-90 589 303)">4</text>
<text x="164" y="317">19-8</text>
<text x="192" y="323" transform="rotate(-90 192 323)">4</text>
<text x="602" y="319">1</text>
<text x="616" y="319">1</text>
<text x="487" y="335">5</text>
<text x="610" y="334">3</text>
<text x="348" y="341">5</text>
<text x="474" y="342">2</text>
<text x="500" y="342">2</text>
<text x="339" y="349">2</text>
<text x="358" y="349">2</text>
<text x="597" y="353">02C1002</text>
<text x="470" y="355" transform="rotate(-90 470 355)">3</text>
<text x="470" y="361" transform="rotate(-90 470 361)">3</text>
<text x="618" y="366">1</text>
<text x="633" y="366">1</text>
<text x="380" y="368" transform="rotate(-90 380 368)">3</text>
<text x="450" y="369">16-8</text>
<text x="470" y="367" transform="rotate(-90 470 367)">3</text>
<text x="599" y="367">1-bpl477</text>
<text x="164" y="374">16-6</text>
<text x="380" y="374" transform="rotate(-90 380 374)">3</text>
<text x="387" y="376">16-5</text>
<text x="603" y="373">CNTR</text>
<text x="194" y="380" transform="rotate(-90 194 380)">4</text>
<text x="470" y="383" transform="rotate(-90 470 383)">9</text>
<text x="380" y="386" transform="rotate(-90 380 386)">6</text>
<text x="559" y="384" transform="rotate(-90 559 384)">3</text>
<text x="380" y="394" transform="rotate(-90 380 394)">3</text>
<text x="470" y="394" transform="rotate(-90 470 394)">3</text>
<text x="380" y="400" transform="rotate(-90 380 400)">3</text>
<text x="470" y="400" transform="rotate(-90 470 400)">3</text>
<text x="559" y="402" transform="rotate(-90 559 402)">10</text>
<text x="567" y="397" transform="rotate(-90 567 397)">6</text>
<text x="579" y="400" transform="rotate(-90 579 400)">2</text>
<text x="286" y="404" transform="rotate(-90 286 404)">1-5</text>
<text x="304" y="407">MARK FACE &quot;A&quot;</text>
<text x="380" y="407" transform="rotate(-90 380 407)">3</text>
<text x="440" y="406" transform="rotate(-90 440 406)">1-5</text>
<text x="451" y="408">15-2</text>
<text x="470" y="407" transform="rotate(-90 470 407)">3</text>
<text x="567" y="406" transform="rotate(-90 567 406)">4</text>
<text x="260" y="408" transform="rotate(-90 260 408)">16-7</text>
<text x="266" y="413" transform="rotate(-90 266 413)">NO PAINT</text>
<text x="277" y="412" transform="rotate(-90 277 412)">16-3</text>
<text x="380" y="413" transform="rotate(-90 380 413)">3</text>
<text x="429" y="412" transform="rotate(-90 429 412)">16-3</text>
<text x="310" y="414">&quot;SOUTH&quot;</text>
<text x="389" y="414">14-11</text>
<text x="579" y="421" transform="rotate(-90 579 421)">2</text>
<text x="297" y="432" transform="rotate(-90 297 432)">SQ CUT</text>
<text x="584" y="427">1-a830</text>
<text x="607" y="428">3</text>
<text x="618" y="428">6</text>
<text x="297" y="437" transform="rotate(-90 297 437)">1</text>
<text x="585" y="433">CNTR</text>
<text x="602" y="437">3</text>
<text x="614" y="437">10</text>
<text x="350" y="448">8</text>
<text x="346" y="457">4</text>
<text x="355" y="457">4</text>
<text x="614" y="456">02C1002</text>
<text x="313" y="479" transform="rotate(-90 313 479)">8</text>
<text x="324" y="475" transform="rotate(-90 324 475)">4</text>
<text x="324" y="483" transform="rotate(-90 324 483)">4</text>
<text x="321" y="503">1</text>
<text x="354" y="499">1-bp1_2</text>
<text x="328" y="533">W</text>
<text x="334" y="533">13</text>
<text x="346" y="533">x</text>
<text x="329" y="541">F</text>
<text x="334" y="541">8x</text>
<text x="329" y="548">K</text>
<text x="334" y="548">1</text>
<text x="340" y="548">x1</text>
<text x="300" y="560">AT GRID:</text>
<text x="302" y="567">G &amp; 1</text>
</g>
<g font-size="5">
<text x="745" y="450">THE INFORMATION NOTED HEREON THIS DRAWING IS THE</text>
<text x="745" y="456">PROPERTY OF STEEL FAB ENTERPRISES, INC.AND SHALL</text>
<text x="745" y="462">NOTED BE USED WITHOUT WRITTEN CONSENT.</text>
<text x="508" y="550">1/</text>
<text x="511" y="551">2</text>
<text x="515" y="568">13/</text>
<text x="520" y="570">16</text>
</g>
<g font-size="4.9">
<text x="707" y="31">ASSEMBLY</text>
<text x="725" y="31">TOTAL</text>
<text x="736" y="31">SUB-PIECE</text>
<text x="757" y="31">UNIT</text>
<text x="784" y="31">MATERIAL</text>
<text x="819" y="31">LENGTH</text>
<text x="847" y="31">REMARKS</text>
<text x="874" y="31">UNIT</text>
<text x="890" y="31">TOTAL</text>
<text x="710" y="37">MARK</text>
<text x="726" y="37">QTY</text>
<text x="740" y="37">MARK</text>
<text x="758" y="37">QTY</text>
<text x="781" y="37">DESCRIPTION</text>
<text x="814" y="37">FT</text>
<text x="823" y="37">IN</text>
<text x="873" y="37">WEIGHT</text>
<text x="889" y="37">WEIGHT</text>
<text x="706" y="44">02C1002</text>
<text x="728" y="44">ONE</text>
<text x="769" y="44">COLUMN</text>
<text x="836" y="44">UNP</text>
<text x="877" y="44">1728</text>
<text x="891" y="44">1728</text>
<text x="731" y="50">1</text>
<text x="736" y="50">02C1002</text>
<text x="764" y="50">1</text>
<text x="769" y="50">W14x43</text>
<text x="816" y="50">34</text>
<text x="821" y="50">5</text>
<text x="836" y="50">S1EB1E A992</text>
<text x="877" y="50">1481</text>
<text x="891" y="50">1481</text>
<text x="731" y="57">1</text>
<text x="736" y="57">a831</text>
<text x="764" y="57">1</text>
<text x="769" y="57">L8x4x</text>
<text x="818" y="57">1</text>
<text x="821" y="57">2</text>
<text x="836" y="57">A36</text>
<text x="880" y="57">30</text>
<text x="895" y="57">30</text>
<text x="731" y="63">3</text>
<text x="736" y="63">a825</text>
<text x="764" y="63">3</text>
<text x="769" y="63">L8x4x</text>
<text x="818" y="63">0</text>
<text x="821" y="63">8</text>
<text x="836" y="63">A36</text>
<text x="880" y="63">11</text>
<text x="895" y="63">34</text>
<text x="731" y="69">1</text>
<text x="736" y="69">a830</text>
<text x="764" y="69">1</text>
<text x="769" y="69">L8x4x</text>
<text x="818" y="69">0</text>
<text x="821" y="69">8</text>
<text x="836" y="69">A36</text>
<text x="880" y="69">11</text>
<text x="895" y="69">11</text>
<text x="731" y="76">1</text>
<text x="736" y="76">bp1_2</text>
<text x="764" y="76">1</text>
<text x="769" y="76">PL1x14</text>
<text x="818" y="76">1</text>
<text x="821" y="76">4</text>
<text x="836" y="76">A36</text>
<text x="880" y="76">64</text>
<text x="895" y="76">64</text>
<text x="731" y="82">1</text>
<text x="736" y="82">bpl477</text>
<text x="764" y="82">1</text>
<text x="769" y="82">PL x14</text>
<text x="818" y="82">1</text>
<text x="821" y="82">1</text>
<text x="836" y="82">BENT A36</text>
<text x="880" y="82">21</text>
<text x="895" y="82">21</text>
<text x="731" y="88">4</text>
<text x="736" y="88">bpl478</text>
<text x="764" y="88">4</text>
<text x="769" y="88">PL x13</text>
<text x="818" y="88">1</text>
<text x="821" y="88">2</text>
<text x="836" y="88">BENT A36</text>
<text x="880" y="88">21</text>
<text x="895" y="88">84</text>
<text x="731" y="95">1</text>
<text x="736" y="95">pl910</text>
<text x="764" y="95">1</text>
<text x="769" y="95">PL x3</text>
<text x="818" y="95">0</text>
<text x="821" y="95">7</text>
<text x="836" y="95">A36</text>
<text x="882" y="95">3</text>
<text x="896" y="95">3</text>
</g>
<g font-size="4.7">
<text x="489" y="90">1/</text>
<text x="492" y="92">2</text>
<text x="302" y="99" transform="rotate(-90 302 99)">5/</text>
<text x="303" y="96" transform="rotate(-90 303 96)">8</text>
<text x="350" y="97">1/</text>
<text x="353" y="99">2</text>
<text x="479" y="99">3/</text>
<text x="482" y="101">4</text>
<text x="499" y="99">3/</text>
<text x="502" y="101">4</text>
<text x="341" y="106">3/</text>
<text x="343" y="108">4</text>
<text x="360" y="106">3/</text>
<text x="362" y="108">4</text>
<text x="290" y="112" transform="rotate(-90 290 112)">Wp EL33-11</text>
<text x="317" y="113" transform="rotate(-90 317 113)">5/</text>
<text x="319" y="111" transform="rotate(-90 319 111)">16</text>
<text x="265" y="120" transform="rotate(-90 265 120)">EL33-7</text>
<text x="276" y="119" transform="rotate(-90 276 119)">1/</text>
<text x="277" y="117" transform="rotate(-90 277 117)">2</text>
<text x="319" y="119" transform="rotate(-90 319 119)">16</text>
<text x="317" y="122" transform="rotate(-90 317 122)">5/</text>
<text x="522" y="120">1/</text>
<text x="526" y="122">4</text>
<text x="440" y="128" transform="rotate(-90 440 128)">16</text>
<text x="522" y="128">1/</text>
<text x="526" y="129">4</text>
<text x="286" y="136" transform="rotate(-90 286 136)">8</text>
<text x="322" y="136" transform="rotate(-90 322 136)">8</text>
<text x="439" y="132" transform="rotate(-90 439 132)">11/</text>
<text x="447" y="137" transform="rotate(-90 447 137)">W16x26</text>
<text x="461" y="137">1/</text>
<text x="285" y="138" transform="rotate(-90 285 138)">7/</text>
<text x="305" y="138">11/</text>
<text x="309" y="140">16</text>
<text x="321" y="138" transform="rotate(-90 321 138)">5/</text>
<text x="463" y="139">4</text>
<text x="293" y="145" transform="rotate(-90 293 145)">W16x31</text>
<text x="397" y="145">1/</text>
<text x="400" y="147">2</text>
<text x="520" y="150">1/</text>
<text x="524" y="152">4</text>
<text x="520" y="157">1/</text>
<text x="524" y="159">4</text>
<text x="574" y="198">1/</text>
<text x="577" y="199">4</text>
<text x="574" y="205">1/</text>
<text x="577" y="207">4</text>
<text x="572" y="214" transform="rotate(-90 572 214)">2</text>
<text x="570" y="217" transform="rotate(-90 570 217)">1/</text>
<text x="572" y="226" transform="rotate(-90 572 226)">2</text>
<text x="570" y="228" transform="rotate(-90 570 228)">1/</text>
<text x="603" y="233">1/</text>
<text x="615" y="233">7/</text>
<text x="606" y="235">2</text>
<text x="617" y="235">8</text>
<text x="582" y="244">9/</text>
<text x="584" y="246">16</text>
<text x="612" y="242">3/</text>
<text x="615" y="243">8</text>
<text x="276" y="250" transform="rotate(-90 276 250)">1/</text>
<text x="277" y="248" transform="rotate(-90 277 248)">2</text>
<text x="158" y="276" transform="rotate(-90 158 276)">16</text>
<text x="156" y="279" transform="rotate(-90 156 279)">5/</text>
<text x="587" y="293" transform="rotate(-90 587 293)">1/</text>
<text x="589" y="290" transform="rotate(-90 589 290)">2</text>
<text x="578" y="297" transform="rotate(-90 578 297)">1/</text>
<text x="580" y="295" transform="rotate(-90 580 295)">2</text>
<text x="640" y="303">1/</text>
<text x="643" y="304">4</text>
<text x="640" y="310">1/</text>
<text x="643" y="312">4</text>
<text x="604" y="318">1/</text>
<text x="618" y="318">1/</text>
<text x="607" y="319">2</text>
<text x="621" y="319">2</text>
<text x="591" y="327">9/</text>
<text x="594" y="328">16</text>
<text x="489" y="334">1/</text>
<text x="492" y="336">2</text>
<text x="350" y="340">1/</text>
<text x="352" y="342">2</text>
<text x="476" y="341">3/</text>
<text x="502" y="341">3/</text>
<text x="341" y="348">3/</text>
<text x="360" y="348">3/</text>
<text x="478" y="342">4</text>
<text x="505" y="342">4</text>
<text x="343" y="350">4</text>
<text x="362" y="350">4</text>
<text x="620" y="364">1/</text>
<text x="635" y="364">1/</text>
<text x="458" y="367">1/</text>
<text x="460" y="369">2</text>
<text x="574" y="370">1/</text>
<text x="577" y="371">4</text>
<text x="623" y="366">2</text>
<text x="638" y="366">2</text>
<text x="394" y="374">1/</text>
<text x="397" y="376">4</text>
<text x="574" y="377">1/</text>
<text x="286" y="381" transform="rotate(-90 286 381)">EL15-8</text>
<text x="380" y="382" transform="rotate(-90 380 382)">4</text>
<text x="440" y="381" transform="rotate(-90 440 381)">EL15-8</text>
<text x="469" y="381" transform="rotate(-90 469 381)">1/</text>
<text x="471" y="378" transform="rotate(-90 471 378)">2</text>
<text x="577" y="379">4</text>
<text x="379" y="384" transform="rotate(-90 379 384)">1/</text>
<text x="655" y="387">1/</text>
<text x="659" y="389">4</text>
<text x="440" y="396" transform="rotate(-90 440 396)">16</text>
<text x="559" y="395" transform="rotate(-90 559 395)">2</text>
<text x="566" y="395" transform="rotate(-90 566 395)">1/</text>
<text x="568" y="392" transform="rotate(-90 568 392)">2</text>
<text x="579" y="395" transform="rotate(-90 579 395)">4</text>
<text x="285" y="399" transform="rotate(-90 285 399)">7/</text>
<text x="286" y="396" transform="rotate(-90 286 396)">8</text>
<text x="439" y="400" transform="rotate(-90 439 400)">11/</text>
<text x="557" y="398" transform="rotate(-90 557 398)">1/</text>
<text x="577" y="398" transform="rotate(-90 577 398)">1/</text>
<text x="293" y="406" transform="rotate(-90 293 406)">W18x40</text>
<text x="447" y="408" transform="rotate(-90 447 408)">W18x35</text>
<text x="577" y="419" transform="rotate(-90 577 419)">1/</text>
<text x="579" y="416" transform="rotate(-90 579 416)">4</text>
<text x="609" y="427">5/</text>
<text x="612" y="428">8</text>
<text x="621" y="427">7/</text>
<text x="623" y="428">8</text>
<text x="286" y="432" transform="rotate(-90 286 432)">EL-0-7</text>
<text x="618" y="435">1/</text>
<text x="620" y="437">2</text>
<text x="323" y="502">13/</text>
<text x="327" y="503">16</text>
<text x="378" y="500">5/</text>
<text x="382" y="501">16</text>
<text x="338" y="532">11/</text>
<text x="342" y="533">16</text>
<text x="348" y="532">5/</text>
<text x="350" y="533">16</text>
<text x="338" y="539">1/</text>
<text x="340" y="541">2</text>
<text x="336" y="547">3/</text>
<text x="338" y="549">8</text>
</g>
<g font-size="4.2">
<text x="823" y="49">5/</text>
<text x="825" y="51">16</text>
<text x="776" y="56">5/</text>
<text x="778" y="57">8</text>
<text x="823" y="56">3/</text>
<text x="825" y="57">4</text>
<text x="776" y="62">7/</text>
<text x="778" y="63">16</text>
<text x="776" y="68">7/</text>
<text x="778" y="70">16</text>
<text x="772" y="81">3/</text>
<text x="774" y="82">8</text>
<text x="779" y="81">5/</text>
<text x="781" y="82">16</text>
<text x="823" y="81">11/</text>
<text x="826" y="82">16</text>
<text x="772" y="87">3/</text>
<text x="774" y="89">8</text>
<text x="779" y="87">5/</text>
<text x="781" y="89">16</text>
<text x="823" y="87">7/</text>
<text x="825" y="89">8</text>
<text x="772" y="94">3/</text>
<text x="774" y="95">8</text>
<text x="778" y="94">3/</text>
<text x="780" y="95">8</text>
<text x="823" y="94">1/</text>
<text x="825" y="95">4</text>
</g>
<g font-size="4">
<text x="265" y="107" transform="rotate(-90 265 107)">2</text>
<text x="264" y="109" transform="rotate(-90 264 109)">1/</text>
</g>
<g font-size="3.7">
<text x="17" y="551" transform="rotate(-90 17 551)">18:24:10</text>
<text x="17" y="561" transform="rotate(-90 17 561)">2025</text>
<text x="17" y="570" transform="rotate(-90 17 570)">Jun 17</text>
<text x="17" y="593" transform="rotate(-90 17 593)">PRINTED ON</text>
</g>
</svg>
